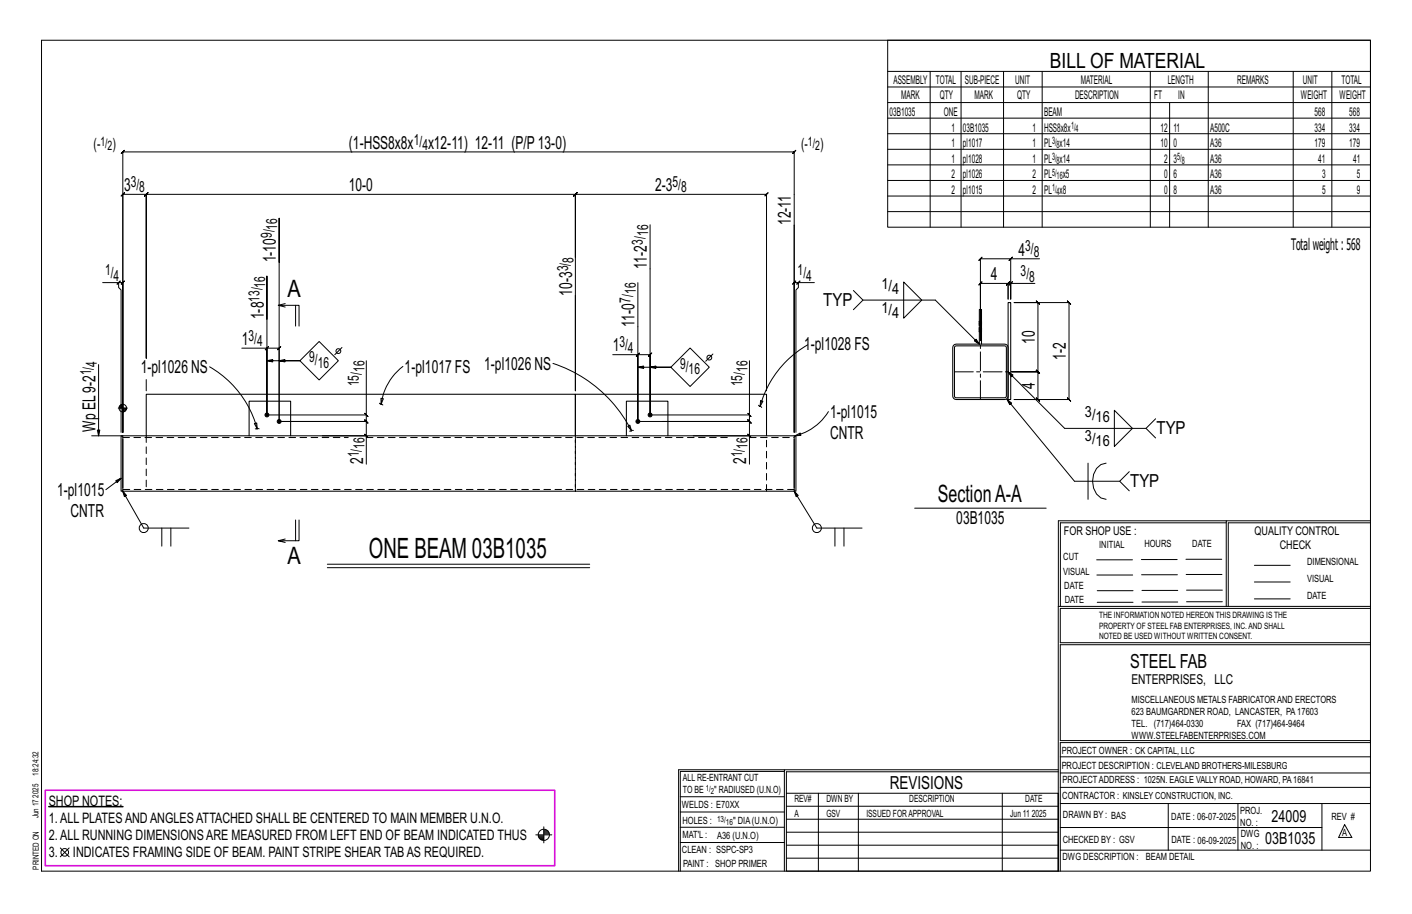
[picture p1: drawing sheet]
<svg xmlns="http://www.w3.org/2000/svg" width="432mm" height="279mm" viewBox="0 0 432 279" stroke-linecap="round" stroke-linejoin="round" font-family="sans-serif">
<g fill="#000" stroke="#000" stroke-width=".31">
<path d="M14.9 246.5h22.7v.2h-22.7z"/>
<circle cx="81.6" cy="126.8" r=".6"/>
<circle cx="85.4" cy="128.8" r=".6"/>
<circle cx="195.1" cy="128.8" r=".6"/>
<circle cx="198.8" cy="126.8" r=".6"/>
</g>
<g fill="none" stroke="#000" stroke-width=".31">
<path d="M12.7 12.3h406.4v254h-406.4zM271.5 12.3h147.6v57.2h-147.6zM271.5 21.8h147.6M271.5 26.6h147.6M271.5 31.4h147.6M271.5 36.1h147.6M284.5 21.8v47.7M293.9 21.8v47.7M306.9 21.8v47.7M318.7 21.8v47.7M351.8 21.8v47.7M357.7 31.4v38.1"/>
<path d="M369.5 21.8v47.7M395.5 21.8v47.7M407.3 21.8v47.7M271.5 40.9h147.6M271.5 45.6h147.6M271.5 50.4h147.6M271.5 55.2h147.6M271.5 59.9h147.6M176 78.6v40.9M198.8 68.7v58.1v-18.4l.5-.5-1 1 .5-.5h-3.7M271.5 64.7h147.6M309.1 79.1h-9.3l.5-.5-1 1 .5-.5v25v-17.5l-.5 .5 1-1-.5 .5h8.5l-.5 .5 1-1-.5 .5v4.8v-4.8l-.5 .5 1-1-.5 .5h.8"/>
<path d="M309.6 78.6l-1 1zM317.9 79.1h-8.8v12.3v-4.8h7.4M31.4 86.4h4.9v1.5l.7 .7v43.6M36.3 86.4l-.5 .5 1-1zM36.3 86.4h1.3l-.5 .5 1-1-.5 .5v45.8v-72.8l-.5 .5 1-1-.5 .5h7.1l-.5 .5 1-1-.5 .5v50.1v-50.1l-.5 .5 1-1-.5 .5h131.3l-.5 .5 1-1-.5 .5v19.2v-19.2l-.5 .5 1-1-.5 .5h58.4l-.5 .5 1-1-.5 .5v60.1M81.6 97.6v-13.2v42.4v-20.4h-7.7M85.4 80.2v-13.5v62.1h26.6l-.5-.5 1 1-.5-.5v4.4M87.2 93.9l-2.1-.6h6.4v6.4M87.2 92.8l-2.1 .5M90.4 93.3v6.4M176 90.3v29.2zM195.1 86.4v42.4v-20.4h-7.7"/>
<path d="M244.2 86.4l.5-.5-1 1zM244.2 86.4h-1.3l.5-.5-1 1 .5-.5v45.8v-85.8l.5-.5-1 1 .5-.5h-205.3l.5-.5-1 1 .5-.5v85.8v-8.8M249 86.4h-4.8v1.5l-.8 .7v43.6M261 88.8l2.9 2.9h22.1l13.5 13.5-1.5-1 .5-.5 1 1.5M263.9 91.7l-2.9 3M276.4 86.2l5.5 5.5-5.5 5.6zM308.6 87.1l1-1zM310.1 92.5h16.8l-.5-.5 1 1-.5-.5v29.6l-.5-.5 1 1-.5-.5h-16.8h7.3l.5 .5-1-1 .5 .5v-8.4l.5 .5-1-1 .5 .5h-8.1h8.1l.5 .5-1-1 .5 .5v-21.2l.5 .5-1-1 .5 .5zM30.1 111.4v21.8l-.3-1.7h.7l-.4 1.7M44.7 116v3.5zM64.1 112.1a31.2 31.2 0 0 1 14.6 19M81.6 106.4l-.5 .5 1-1z"/>
<path d="M81.6 106.4h3.8l-.5 .5 1-1-.5 .5v22.4h26.6l.5 .5-1-1 .5 .5v-2M81.6 110.3l1.8 .3v-.7l-1.8 .4h10.1h-6.3l1.7-.4v.7l-1.7-.3M91.7 110.3l5.9-5.9 5.9 5.9-5.9 5.9zM104.6 106.2l-2.2 2.2M112 110.3v16.5h-30.4M123.2 112a17.4 17.4 0 0 0-6.6 11.5M169.1 111.1a41.3 41.3 0 0 1 24 20.6M195.1 108.4l-.5 .5 1-1zM195.1 112.3l1.7 .3v-.7l-1.7 .4h10.1h-6.4l1.8-.4v.7l-1.8-.3M211 106.4l5.9 5.9-5.9 5.8-5.8-5.8zM218 108.2l-2.2 2.2M229.2 110.3v16.5h-30.4"/>
<path d="M247 105.4a31.1 31.1 0 0 0-14.6 18.8M308.3 113.7l1 1.5 .5-.6-1.5-.9 17.3 17.2h24.9l2.9-2.9M28 133.2h9.6M36.2 124.8h2.8M36.5 124.3v.5M36.7 124v.8M36.9 123.8v1M37.1 123.7v1.1M37.3 123.6v1.2M37.8 124.8v1.1M38 124.8v1M38.2 124.8v.9"/>
<path d="M38.4 124.8v.8M38.6 124.8v.4M77.8 129.5l.7-.2 .2 1.8zM78.1 131.1h.6M78.7 131.1h.5M98.6 133.2h13.4v8.7M111.5 132.7l1 1zM111.5 126.3l1 1zM116 123.3l.6 .2M116.5 121.7l.7 .2-.6 1.6zM116.6 123.5l.5 .3M192 130.3l.6-.3 .5 1.7z"/>
<path d="M193.1 131.7l-.6 .1M193.7 131.6l-.6 .1M195.1 128.8h34.1l-.5-.5 1 1-.5-.5v4.4M212 133.2h17.2v8.7M228.7 132.7l1 1zM228.7 126.3l1 1zM229.2 126.8v2l-.5-.5 1 1-.5-.5h-26.7M232 123.9l.4 .3M232.4 124.2l.5 .4M232.6 122.4l.7 .3-.9 1.5zM243.1 133.2l1.6-.8 .2 .7zM253.3 125.8a16.5 16.5 0 0 1-10.2 7.4"/>
<path d="M308 122.1l.8 1.6 .6-.5-1.4-1.1 20.6 25h13.8l2.9-2.9M340.8 125.4l5.5 5.5-5.5 5.6zM350.5 130.9l2.9 3M37 146.2l-1.6 .7 .5 .6 1.1-1.3-4.6 3.5M37.5 150.1l.5 1.7 .7-.4-1.2-1.3 6.5 11.3h13.8M90.4 159v6.3M91.5 159v6.3h-6.4l2.1 .5M242.9 150.2l.6 1.6 .6-.4-1.2-1.2 6.9 11.2h13.8M279.7 155.3h40.2M332.7 141.6v11M338.3 141.6a5 5 0 0 0-4.2 5.5 5 5 0 0 0 4.2 5.5M342.4 147.1l2.9 2.9"/>
<path d="M375 159.8h-50.7v25.6M375 159.2h-51.3l-.1 107.1M419.1 159.2h-44.1v26.2M419.1 159.8h-43.5v25.6M49.5 161.4v5.6M52.2 161.4v5.6M87.2 164.8l-2.1 .5M100.1 172.5h80.2M100.1 173.5h80.2M255.3 161.4v5.6M258.1 161.4v5.6M335.4 171.1h10.9"/>
<path d="M335.4 175.8h11M349 171h11M349.1 175.7h11M362.7 171h10.9M362.7 175.6h11M383.6 172.8h11M383.6 177.9h11M323.7 185.4h95.4M335.5 184.1h11M335.5 180.6h11M349.2 184h11M349.2 180.5h11"/>
<path d="M362.9 180.4h10.9M362.9 184h10.9M383.6 183.1h11M419.1 186h-94.9v10.5h94.9M419.1 197.1h-94.9v29.3h94.9v.6h-94.9v39.3M239.9 235.8h-31.9v30.5M239.9 235.3h-32.4v31M323.6 235.3h-83.7v31M323.6 235.9h-83.1v6.6M324.2 236.3h94.9M324.2 231.4h94.9M18.4 259.2l2.7 2.7"/>
<path d="M21.1 259.2l-2.7 2.7M163.8 255.2h5M164.6 255.5h1.7M164.7 255.8h1.6M164.8 256.1h1.5M165 256.4h1.3M165.4 256.6h.9M166.3 252.8v4.9M166.3 254.1h1.3M166.3 253.8h.9M166.3 254.6h1.6M166.3 254.3h1.5"/>
<path d="M166.3 254.9h1.7M208 252.9h31.9M208 257.5h31.9M208 243.6h31.9M208 248.2h31.9M240.5 242.5h83.1v23.8h-83.1zM240.5 258.4h83.1M240.5 254.4h83.1M240.5 250.4h83.1M240.5 246.5h83.1M250.3 242.5v23.8M262.5 242.5v23.8"/>
<path d="M306.5 242.5v23.8M324.2 253h80.1M324.2 245.6h94.9M324.2 259.9h94.9M324.2 240.7h94.9M357.3 245.6v14.3M378.6 245.6v14.3M404.3 245.6v14.3M411.2 252.1l2.2 3.9h-4zM240.5 262.3h83.1"/>
<circle cx="103.5" cy="107.3" r=".74"/>
<circle cx="216.9" cy="109.3" r=".74"/>
<circle cx="37.6" cy="124.8" r="1.16"/>
<circle cx="44" cy="161.4" r="1.38"/>
<circle cx="249.8" cy="161.4" r="1.38"/>
<circle cx="166.3" cy="255.2" r="1.71"/>
<circle cx="19.8" cy="260.6" r="1.17"/>
</g>
<path d="M13.8 241.6h155.8v23h-155.8z" fill="none" stroke="#f0f" stroke-width=".5"/>
<g fill="none" stroke="#000" stroke-width=".32">
<path d="M299.5 99.4h.1M299.5 98.2h.1M300.2 99.4h.1M300.2 98.2h.1M308.3 92.5h.8v29.6h-.8zM291.7 105.5l.7-.3h14.8a1.06 1.06 0 0 1 1.1 1.1v14.8a1.06 1.06 0 0 1-1.1 1h-14.8a1.06 1.06 0 0 1-1-1v-14.8zM292 105.9l.4-.2 15.2 .2 .2 .4-.2 15.1-.4 .2-15.2-.2-.1-.3zM299.5 101.4h.1M299.5 100.2h.1M299.5 105.2v-10.6h.7v10.6M300.2 101.4h.1M300.2 100.2h.1"/>
<path d="M37 133.2h.6v17h-.6zM37.6 134.3v14.8M37.6 133.2h205.3M44.7 133.2v-12.7h131.3v12.7v-12.7h58.4v12.7M76.2 133.2v-10.6h12.7v10.6M191.6 133.2v-10.6h12.7v10.6M242.9 133.2h.5v17h-.5zM242.9 134.3v14.8M37.6 150.2h205.3"/>
</g>
<g fill="none" stroke="#000" stroke-width=".31" stroke-dasharray="2 1.4">
<path d="M299.5 98.8h.7v.2h-.7zM299.5 99.4h.1M299.5 98.8v-.2M299.5 99.4h.7M300.2 98.2h-.7M300.2 99v.2h-.7v-.2M300.2 99.2h-.7M300.2 99.4h.1M300.2 98.2v.1M300.2 98.4l-.7-.2M300.2 98.6v-.2l-.7-.1M300.2 98.8v-.2h-.7v-.2"/>
<path d="M299.5 100.8h.7v.2h-.7zM299.5 101.4h.1M299.5 100.8v-.2M299.5 101.4h.7M300.2 100.2h-.7M300.2 101v.2h-.7v-.2M300.2 101.2h-.7M300.2 101.4h.1M300.2 100.2v.1M300.2 100.4l-.7-.2M300.2 100.6v-.2l-.7-.1M300.2 100.8v-.2h-.7v-.2"/>
<path d="M37.6 133.8h68.9M44.7 133.2v17M112 133.8h111.7M176 133.2v17zM229.2 133.8h13.7M234.4 150.2v-17M242.9 149.6h-205.3"/>
</g>
<path d="M291.9 113.7h16.4M299.8 122.1v-16.9" fill="none" stroke="#000" stroke-width=".31" stroke-dasharray="5.8 1 1 1"/>
<text font-size="8.6" x="112.8" y="170.5">ONE BEAM 03B1035</text>
<g font-size="7.3">
<text x="87.9" y="90.9">A</text>
<text x="286.8" y="153.6">SectionA-A</text>
<text x="87.9" y="172.5">A</text>
</g>
<text font-size="6.4" x="321.1" y="20.7">BILL OF MATERIAL</text>
<text font-size="5.9" x="345.6" y="204.1">STEEL FAB</text>
<g font-size="5.5">
<text x="106.7" y="45.4">(1-HSS8x8x</text>
<text x="130.9" y="45.4">x12-11) 12-11 (P/P13-0)</text>
<text x="37.9" y="58.4">3</text>
<text x="106.6" y="58.4">10-0</text>
<text x="200.3" y="58.4">2-3</text>
<text x="241.9" y="68.8" transform="rotate(-90 241.9 68.8)">12-11</text>
<text x="84.4" y="80.2" transform="rotate(-90 84.4 80.2)">1-10</text>
<text x="197.8" y="82.2" transform="rotate(-90 197.8 82.2)">11-2</text>
<text x="311.5" y="78.1">4</text>
<text x="303" y="85.6">4</text>
<text x="175" y="90.3" transform="rotate(-90 175 90.3)">10-3</text>
<text x="251.8" y="93.5">TYP</text>
<text x="80.6" y="97.6" transform="rotate(-90 80.6 97.6)">1-8</text>
<text x="194.1" y="99.9" transform="rotate(-90 194.1 99.9)">11-0</text>
<text x="73.9" y="105.4">1</text>
<text x="187.4" y="107.4">1</text>
<text x="245.9" y="106.9">1-pl1028 FS</text>
<text x="316.4" y="105.1" transform="rotate(-90 316.4 105.1)">10</text>
<text x="123.7" y="113.9">1-pl1017 FS</text>
<text x="148.1" y="113">1-pl1026 NS</text>
<text x="325.9" y="110" transform="rotate(-90 325.9 110)">1-2</text>
<text x="43.1" y="114">1-pl1026 NS</text>
<text x="316.4" y="118.9" transform="rotate(-90 316.4 118.9)">4</text>
<text x="253.9" y="127.7">1-pl1015</text>
<text x="29.2" y="132.2" transform="rotate(-90 29.2 132.2)">Wp EL9-2</text>
<text x="253.9" y="134.3">CNTR</text>
<text x="353.6" y="132.7">TYP</text>
<text x="111" y="141.9" transform="rotate(-90 111 141.9)">2</text>
<text x="228.2" y="141.9" transform="rotate(-90 228.2 141.9)">2</text>
<text x="345.6" y="148.9">TYP</text>
<text x="17.5" y="151.6">1-pl1015</text>
<text x="21.6" y="158.1">CNTR</text>
<text x="292.4" y="160.3">03B1035</text>
<text x="272.2" y="241.1">REVISIONS</text>
</g>
<g font-size="5.1">
<text x="388.9" y="251.3">24009</text>
<text x="386.9" y="258.1">03B1035</text>
</g>
<text font-size="4.9" x="394.8" y="76.4">Totalweight : 568</text>
<g font-size="4.7">
<text x="28.6" y="45.6">(-</text>
<text x="34.4" y="45.6">)</text>
<text x="126.6" y="44.2">1/</text>
<text x="129.2" y="45.9">4</text>
<text x="245" y="45.6">(-</text>
<text x="250.8" y="45.6">)</text>
<text x="40" y="57.2">3/</text>
<text x="42.6" y="58.8">8</text>
<text x="205.7" y="57.2">5/</text>
<text x="208.3" y="58.8">8</text>
<text x="84.8" y="70.2" transform="rotate(-90 84.8 70.2)">16</text>
<text x="83.1" y="72.8" transform="rotate(-90 83.1 72.8)">9/</text>
<text x="196.6" y="74.8" transform="rotate(-90 196.6 74.8)">3/</text>
<text x="198.2" y="72.2" transform="rotate(-90 198.2 72.2)">16</text>
<text x="313.5" y="76.9">3/</text>
<text x="173.7" y="83" transform="rotate(-90 173.7 83)">3/</text>
<text x="175.4" y="80.4" transform="rotate(-90 175.4 80.4)">8</text>
<text x="316.2" y="78.5">8</text>
<text x="32.1" y="84.2">1/</text>
<text x="34.8" y="85.8">4</text>
<text x="81.1" y="87.9" transform="rotate(-90 81.1 87.9)">16</text>
<text x="194.5" y="89.9" transform="rotate(-90 194.5 89.9)">16</text>
<text x="243.9" y="84.2">1/</text>
<text x="246.5" y="85.8">4</text>
<text x="269.5" y="88.3">1/</text>
<text x="272.8" y="89.9">4</text>
<text x="312.1" y="84.4">3/</text>
<text x="314.7" y="86.1">8</text>
<text x="79.4" y="92.3" transform="rotate(-90 79.4 92.3)">13/</text>
<text x="192.8" y="92.5" transform="rotate(-90 192.8 92.5)">7/</text>
<text x="269.5" y="95.6">1/</text>
<text x="272.8" y="97.2">4</text>
<text x="76" y="104.2">3/</text>
<text x="78.6" y="105.9">4</text>
<text x="189.4" y="106.2">3/</text>
<text x="192" y="107.8">4</text>
<text x="29.6" y="112.1" transform="rotate(-90 29.6 112.1)">4</text>
<text x="94.5" y="110.8">9/</text>
<text x="97.2" y="112.5">16</text>
<text x="111.4" y="113.8" transform="rotate(-90 111.4 113.8)">16</text>
<text x="208" y="112.8">9/</text>
<text x="228.6" y="113.8" transform="rotate(-90 228.6 113.8)">16</text>
<text x="27.9" y="114.7" transform="rotate(-90 27.9 114.7)">1/</text>
<text x="109.8" y="118.1" transform="rotate(-90 109.8 118.1)">15/</text>
<text x="210.6" y="114.5">16</text>
<text x="227" y="118.1" transform="rotate(-90 227 118.1)">15/</text>
<text x="331.8" y="127.5">3/</text>
<text x="335" y="129.1">16</text>
<text x="111.4" y="137.2" transform="rotate(-90 111.4 137.2)">16</text>
<text x="228.6" y="137.2" transform="rotate(-90 228.6 137.2)">16</text>
<text x="331.8" y="134.8">3/</text>
<text x="335" y="136.5">16</text>
<text x="109.8" y="139.8" transform="rotate(-90 109.8 139.8)">1/</text>
<text x="227" y="139.8" transform="rotate(-90 227 139.8)">1/</text>
</g>
<g font-size="4.4">
<text x="14.9" y="251.5">1.ALL PLATESANDANGLESATTACHED SHALL BE CENTERED TO MAIN MEMBER U.N.O.</text>
<text x="14.9" y="246.3">SHOP NOTES:</text>
<text x="14.9" y="256.7">2.ALL RUNNING DIMENSIONSARE MEASURED FROM LEFT END OF BEAM INDICATED THUS</text>
<text x="14.9" y="262">3.</text>
<text x="22.3" y="262">INDICATES FRAMING SIDE OF BEAM. PAINT STRIPE SHEAR TABAS REQUIRED.</text>
</g>
<text font-size="4.2" x="346" y="209.1">ENTERPRISES, LLC</text>
<g font-size="4">
<text x="30.7" y="44.5">1/</text>
<text x="32.9" y="45.9">2</text>
<text x="247.1" y="44.5">1/</text>
<text x="249.3" y="45.9">2</text>
</g>
<g font-size="3.7">
<text x="273.2" y="25.6">ASSEMBLY</text>
<text x="286.2" y="25.6">TOTAL</text>
<text x="295.1" y="25.6">SUB-PIECE</text>
<text x="310.4" y="25.6">UNIT</text>
<text x="330.5" y="25.6">MATERIAL</text>
<text x="357.1" y="25.6">LENGTH</text>
<text x="378.3" y="25.6">REMARKS</text>
<text x="398.4" y="25.6">UNIT</text>
<text x="410.2" y="25.6">TOTAL</text>
<text x="272.1" y="35.5">03B1035</text>
<text x="275.6" y="30.4">MARK</text>
<text x="287.4" y="30.4">QTY</text>
<text x="288.6" y="35.5">ONE</text>
<text x="298" y="30.4">MARK</text>
<text x="311" y="30.4">QTY</text>
<text x="319.3" y="35.5">BEAM</text>
<text x="328.7" y="30.4">DESCRIPTION</text>
<text x="353" y="30.4">FT</text>
<text x="360.3" y="30.4">IN</text>
<text x="397.8" y="30.4">WEIGHT</text>
<text x="402" y="35.5">568</text>
<text x="409.6" y="30.4">WEIGHT</text>
<text x="412.6" y="35.5">568</text>
<text x="290.9" y="40.2">1</text>
<text x="294.5" y="40.2">03B1035</text>
<text x="315.8" y="40.2">1</text>
<text x="319.3" y="40.2">HSS8x8x</text>
<text x="354.9" y="40.2">12</text>
<text x="358.9" y="40.2">11</text>
<text x="370.1" y="40.2">A500C</text>
<text x="402" y="40.2">334</text>
<text x="412.6" y="40.2">334</text>
<text x="290.9" y="45">1</text>
<text x="294.5" y="45">pl1017</text>
<text x="315.8" y="45">1</text>
<text x="319.3" y="45">PL x14</text>
<text x="354.9" y="45">10</text>
<text x="358.9" y="45">0</text>
<text x="370.1" y="45">A36</text>
<text x="402" y="45">179</text>
<text x="412.6" y="45">179</text>
<text x="290.9" y="49.7">1</text>
<text x="294.5" y="49.7">pl1028</text>
<text x="315.8" y="49.7">1</text>
<text x="319.3" y="49.7">PL x14</text>
<text x="356" y="49.7">2</text>
<text x="358.9" y="49.7">3</text>
<text x="370.1" y="49.7">A36</text>
<text x="403.2" y="49.7">41</text>
<text x="413.8" y="49.7">41</text>
<text x="290.9" y="54.5">2</text>
<text x="290.9" y="59.3">2</text>
<text x="294.5" y="54.5">pl1026</text>
<text x="294.5" y="59.3">pl1015</text>
<text x="315.8" y="54.5">2</text>
<text x="315.8" y="59.3">2</text>
<text x="319.3" y="54.5">PL</text>
<text x="319.3" y="59.3">PL x8</text>
<text x="325" y="54.5">x5</text>
<text x="356" y="54.5">0</text>
<text x="356" y="59.3">0</text>
<text x="358.9" y="54.5">6</text>
<text x="358.9" y="59.3">8</text>
<text x="370.1" y="54.5">A36</text>
<text x="370.1" y="59.3">A36</text>
<text x="404.3" y="54.5">3</text>
<text x="404.3" y="59.3">5</text>
<text x="415" y="54.5">5</text>
<text x="415" y="59.3">9</text>
<text x="325.3" y="163.4">FOR SHOP USE :</text>
<text x="383.7" y="163.4">QUALITY CONTROL</text>
<text x="391.4" y="167.8">CHECK</text>
</g>
<g font-size="3.1">
<text x="327.5" y="39.4">1/</text>
<text x="328.9" y="40.5">4</text>
<text x="321.7" y="44.1">3/</text>
<text x="323.1" y="45.3">8</text>
<text x="321.7" y="48.9">3/</text>
<text x="321.7" y="53.7">5/</text>
<text x="323.1" y="50">8</text>
<text x="360" y="48.9">5/</text>
<text x="361.4" y="50">8</text>
<text x="321.7" y="58.4">1/</text>
<text x="323.1" y="54.8">16</text>
<text x="323.1" y="59.5">4</text>
<text x="336.2" y="167.4">INITIAL</text>
<text x="350" y="167.1">HOURS</text>
<text x="364.6" y="167.2">DATE</text>
<text x="325.2" y="171.3">CUT</text>
<text x="399.8" y="172.8">DIMENSIONAL</text>
<text x="325.1" y="175.8">VISUAL</text>
<text x="399.8" y="177.9">VISUAL</text>
<text x="325.5" y="180">DATE</text>
<text x="325.7" y="184.4">DATE</text>
<text x="399.8" y="183.1">DATE</text>
<text x="346" y="215">MISCELLANEOUS METALS FABRICATORAND ERECTORS</text>
<text x="346" y="218.6">623 BAUMGARDNER ROAD, LANCASTER, PA17603</text>
<text x="346" y="225.8">WWW.STEELFABENTERPRISES.COM</text>
<text x="346" y="222.2">TEL. (717)464-0330</text>
<text x="378.3" y="222.2">FAX (717)464-9464</text>
<text x="324.7" y="230.5">PROJECT OWNER : CK CAPITAL, LLC</text>
<text x="208.8" y="238.8">ALL RE-ENTRANT CUT</text>
<text x="324.7" y="235.1">PROJECT DESCRIPTION : CLEVELAND BROTHERS-MILESBURG</text>
<text x="324.9" y="239.5">PROJECTADDRESS : 1025N. EAGLE VALLY ROAD, HOWARD, PA16841</text>
<text x="208.8" y="242.5">TO BE</text>
<text x="218.4" y="242.5">&quot; RADIUSED (U.N.O)</text>
<text x="242.9" y="245.3">REV#</text>
<text x="252.7" y="245.3">DWN BY</text>
<text x="278.1" y="245.3">DESCRIPTION</text>
<text x="313.5" y="245.3">DATE</text>
<text x="324.9" y="244.2">CONTRACTOR : KINSLEY CONSTRUCTION, INC.</text>
<text x="208.5" y="247">WELDS : E70XX</text>
<text x="208.7" y="251.7">HOLES :</text>
<text x="224.2" y="251.8">&quot; DIA(U.N.O)</text>
<text x="242.9" y="249.9">A</text>
<text x="252.7" y="249.9">GSV</text>
<text x="264.9" y="249.9">ISSUED FORAPPROVAL</text>
<text x="309" y="249.9">Jun 11</text>
<text x="315.5" y="249.9">2025</text>
<text x="325.1" y="250">DRAWN BY : BAS</text>
<text x="358.2" y="250.5">DATE : 06-07-2025</text>
<text x="379.3" y="248.9">PROJ.</text>
<text x="407.2" y="250.5">REV #</text>
<text x="208.7" y="256.3">MAT'L :</text>
<text x="219.3" y="256.4">A36 (U.N.O)</text>
<text x="325" y="257.6">CHECKED BY : GSV</text>
<text x="358.3" y="257.7">DATE : 06-09-2025</text>
<text x="379.3" y="252.5">NO. :</text>
<text x="379.5" y="255.9">DWG</text>
<text x="410.5" y="255.5">A</text>
<text x="208.6" y="260.7">CLEAN : SSPC-SP3</text>
<text x="324.9" y="262.9">DWG DESCRIPTION :</text>
<text x="350.4" y="263">BEAM DETAIL</text>
<text x="379.5" y="259.5">NO. :</text>
<text x="208.9" y="265">PAINT : SHOP PRIMER</text>
</g>
<g font-size="2.7">
<text x="336.1" y="189">THE INFORMATION NOTED HEREON THIS DRAWING IS THE</text>
<text x="336.1" y="195.4">NOTED BE USED WITHOUT WRITTEN CONSENT.</text>
<text x="336.1" y="192.2">PROPERTY OF STEEL FAB ENTERPRISES, INC.AND SHALL</text>
</g>
<g font-size="2.6">
<text x="215.9" y="241.8">1/</text>
<text x="217.4" y="242.7">2</text>
<text x="219.3" y="251.1">13/</text>
<text x="222" y="252.1">16</text>
</g>
<g font-size="2.5">
<text x="11.7" y="237.1" transform="rotate(-90 11.7 237.1)">18:24:32</text>
<text x="11.8" y="243.8" transform="rotate(-90 11.8 243.8)">2025</text>
<text x="11.8" y="250.1" transform="rotate(-90 11.8 250.1)">Jun 17</text>
<text x="11.9" y="265.8" transform="rotate(-90 11.9 265.8)">PRINTED ON</text>
</g>
</svg>
